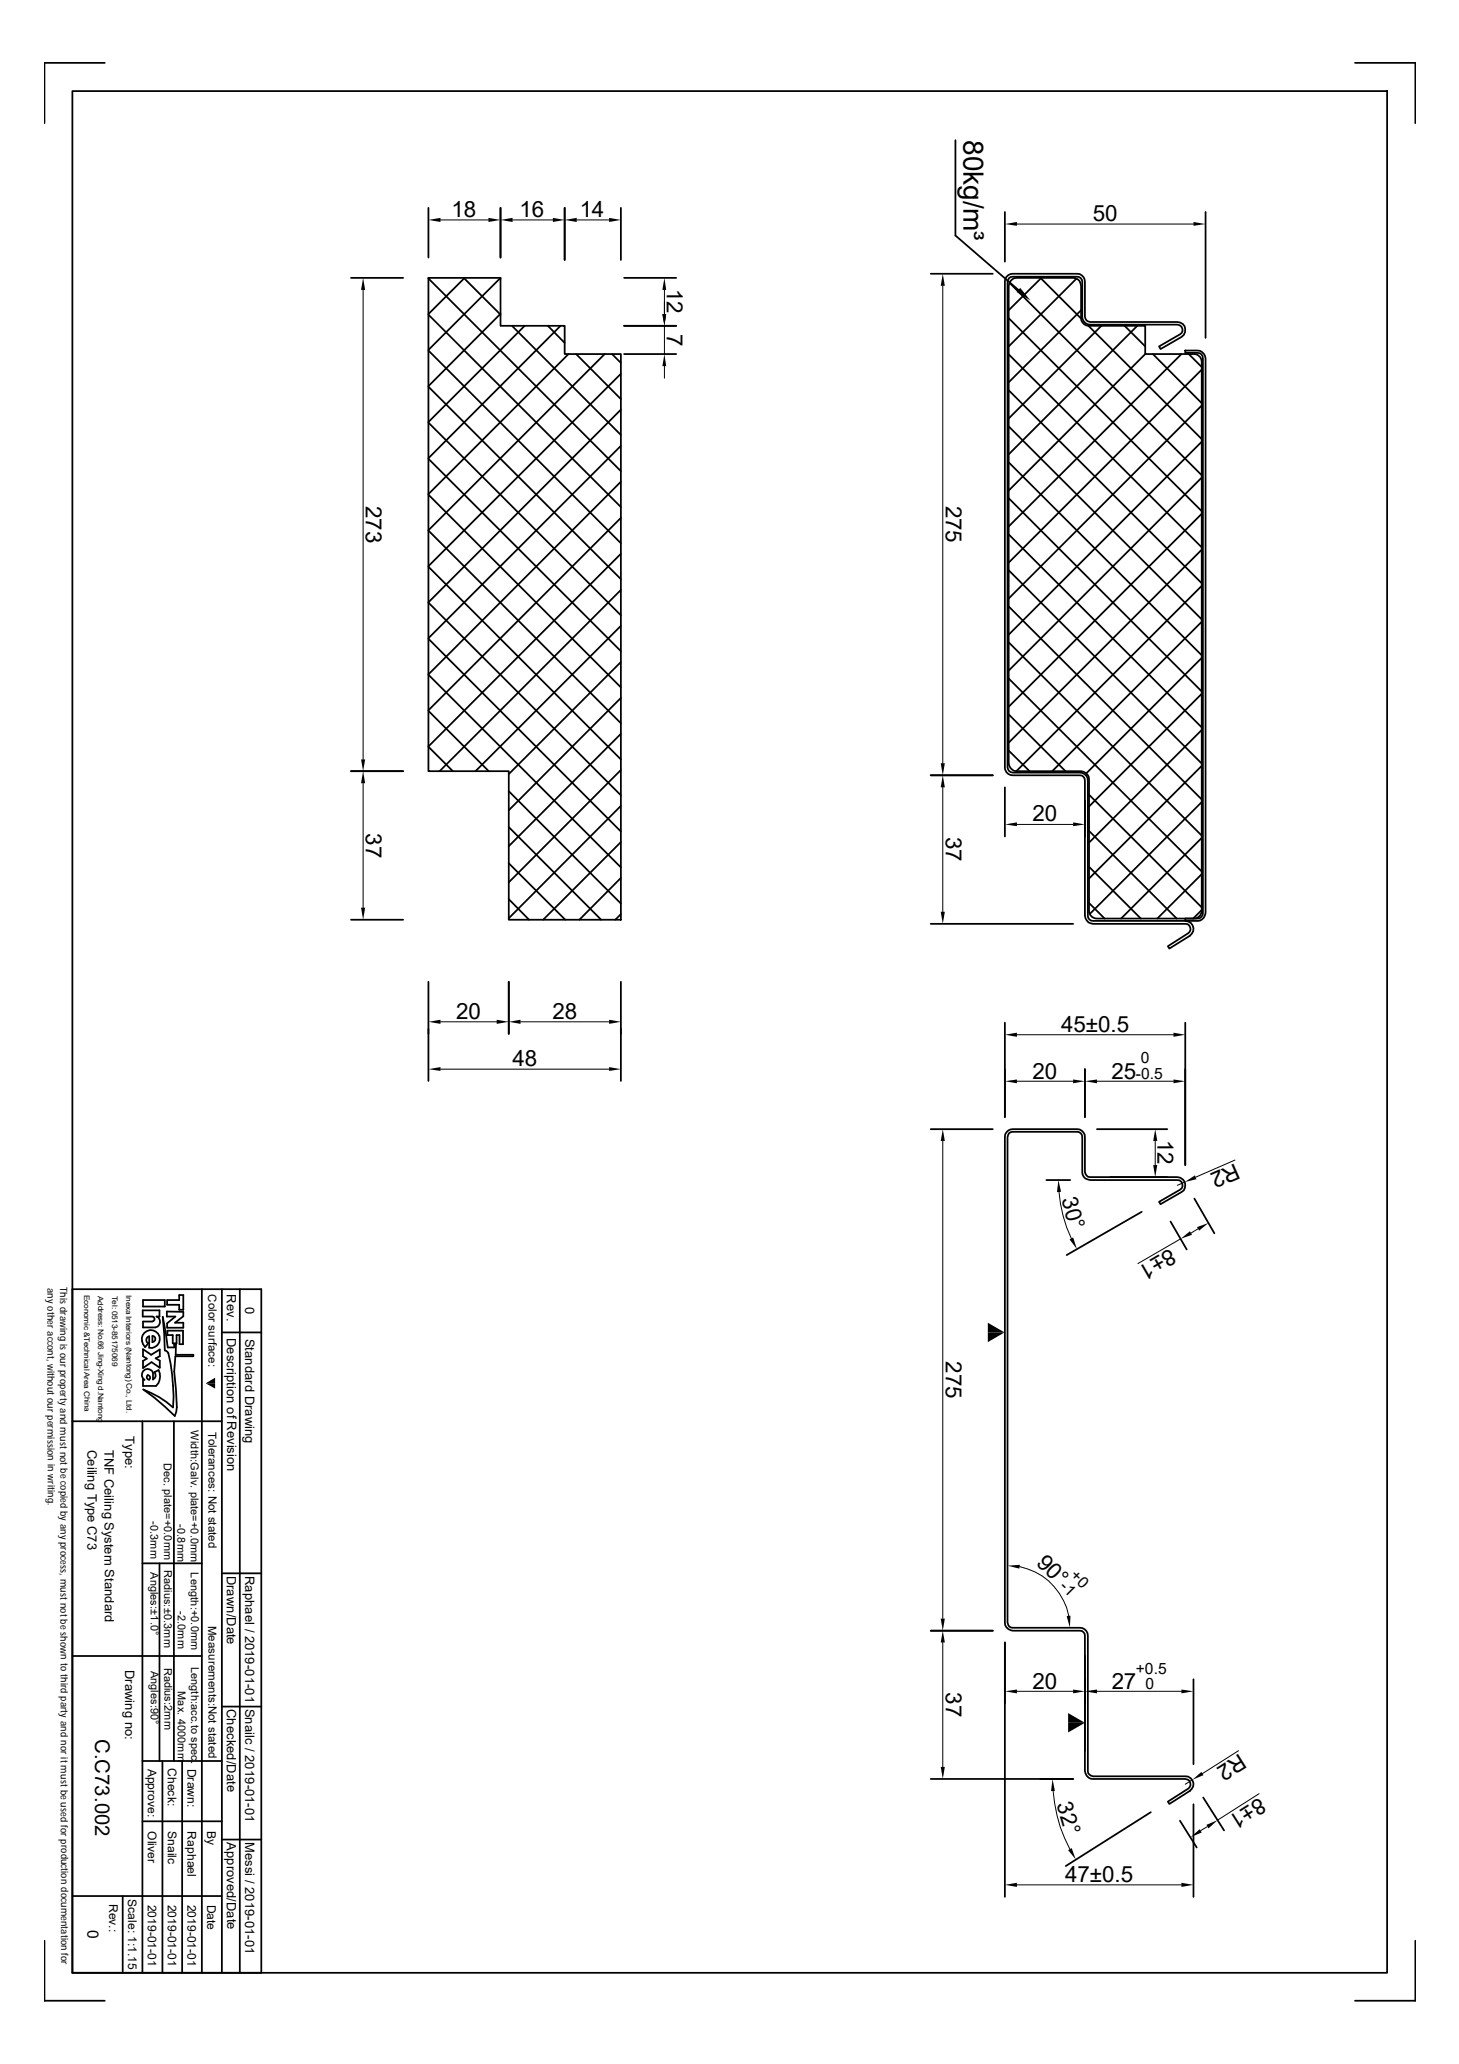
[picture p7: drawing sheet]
<svg xmlns="http://www.w3.org/2000/svg" width="210mm" height="297mm" viewBox="0 0 210 297" stroke-linecap="round" stroke-linejoin="round" font-family="sans-serif">
<g fill="none" stroke="#000" stroke-width=".25">
<path d="M10.4 13.1h189.2v270.8h-189.2zM15.1 9h-8.7v8.7M194.9 9h8.7v8.7M50.5 40h7.5M61.6 40h10.4v6.9h9.2v4.1h8.1v81.4h-16.1v-21.4h-11.6zM61.6 40h.1M61.6 29.9v7.2M66.7 40l5.3 5.3M66.8 40l-5.2 5.2M71.9 40l.1 .1M72 40l-10.4 10.4M72 29.9v7.2"/>
<path d="M81.2 29.9v7.5M89.3 29.9v7.5M89.8 40h7.5M133.9 39.4h8.9M137.5 20.2v13.7l9 7.8M144.6 30.5v7.2M144.8 39.9l.6-.5h.3h9.2a1.12 1.12 0 0 1 1.2 1.1v5.1a.8 .8 0 0 0 .7 .7h12.6a1.15 1.15 0 0 1 1.1 .9 1.15 1.15 0 0 1-.5 1.3l-3 1.7-.2-.3 3-1.8a.75 .75 0 0 0 .3-.8 .75 .75 0 0 0-.7-.6h-12.6a1.12 1.12 0 0 1-1.1-1.1v-5.1a.72 .72 0 0 0-.8-.7h-9.2a.72 .72 0 0 0-.8 .7v69.9a.8 .8 0 0 0 .8 .8h9.7a1.12 1.12 0 0 1 1.1 1.1v19.5a.73 .73 0 0 0 .8 .7h13.2a1.17 1.17 0 0 1 1.2 .9 1.17 1.17 0 0 1-.5 1.3l-3 1.8-.2-.3 2.9-1.9a.74 .74 0 0 0 .3-.8 .74 .74 0 0 0-.7-.5h-13.2a1.18 1.18 0 0 1-1.2-1.2v-19.5a.72 .72 0 0 0-.7-.7h-9.7a1.12 1.12 0 0 1-1.1-1.2v-69.9zM149.7 40l5.8 5.8M149.8 40l-4.7 4.6M173.4 30.5v18.1M61.6 40.1l27.7 27.7M61.6 45.3l27.7 27.7"/>
<path d="M61.6 50.4l27.7 27.8M61.6 55.7l27.7 27.6M72 45.2l-10.4 10.4M73.7 46.9l15.6 15.7M75.5 46.9l-13.9 13.8M78.8 46.9l2.4 2.4M80.6 46.9l-19 19M81.8 51l-20.2 20.1M82.9 51l6.4 6.4M87 51l-25.4 25.3M88.1 51l1.2 1.2M89.3 53.8l-27.7 27.7"/>
<path d="M89.3 59l-27.7 27.7M89.8 51h7.5M89.8 46.9h7.5M145.1 45.8l27.8 27.8M145.1 51l27.8 27.8M145.1 56.2l27.8 27.7M145.2 40.7l27.7 27.7M145.4 40.5l.5-.5h.4h8.1a1.12 1.12 0 0 1 1.1 1.1v4.6a1.12 1.12 0 0 0 1.2 1.2h8.1v4.1h6.9a1.12 1.12 0 0 1 1.2 1.1v78.9a1.12 1.12 0 0 1-1.2 1.2h-13.9a1.12 1.12 0 0 1-1.1-1.2v-18.8a1.18 1.18 0 0 0-1.2-1.2h-9.2a1.18 1.18 0 0 1-1.2-1.2v-68.7zM154.9 40.1l-9.8 9.8M155.5 44.6l-10.4 10.4M156.6 46.9l16.3 16.3M158.5 46.9l-13.4 13.3"/>
<path d="M161.8 46.9l3 3M163.6 46.9l-18.5 18.5M164.8 51l-19.7 19.6M165.9 51l7 7M170 51l-24.9 24.8M170.5 50.4h1.8a1.18 1.18 0 0 1 1.1 1.2v79.8a1.21 1.21 0 0 1-1.1 1.1h-1.8v-.3h1.8a.79 .79 0 0 0 .8-.8v-79.8a.74 .74 0 0 0-.8-.8h-1.8zM171 51l1.9 1.8M172.9 53.2l-27.8 27.8M172.9 58.4l-27.8 27.7M61.6 60.8l27.7 27.7M61.6 66l27.7 27.7M61.6 71.2l27.7 27.7"/>
<path d="M61.6 76.4l27.7 27.7M89.3 64.2l-27.7 27.6M89.3 69.3l-27.7 27.8M89.3 74.5l-27.7 27.7M89.3 79.7l-27.7 27.7M145.1 61.4l27.8 27.7M145.1 66.5l27.8 27.8M145.1 71.7l27.8 27.8M145.1 76.9l27.8 27.8M172.9 63.6l-27.8 27.7M172.9 68.7l-27.8 27.8M172.9 73.9l-27.8 27.8"/>
<path d="M172.9 79.1l-27.8 27.8M61.6 81.6l27.7 27.7M61.6 86.7l27.7 27.8M61.6 91.9l27.7 27.8M61.6 97.1l27.7 27.7M89.3 84.9l-26.1 26.1M89.3 90.1l-20.9 20.9M89.3 95.3l-16.1 16.1M145.1 82.1l27.8 27.8M145.1 87.3l27.8 27.7M145.1 92.4l27.8 27.9M145.1 97.6l27.8 27.8"/>
<path d="M172.9 84.3l-26.7 26.7M172.9 89.5l-21.5 21.5M172.9 94.7l-16.6 16.6M172.9 99.9l-16.2 16.2M50.5 111h7.5M61.6 102.3l8.7 8.7M61.6 107.5l3.6 3.5M73.2 113.9l16.1 16.1M73.2 119l13.3 13.4M89.3 100.4l-16.1 16.2M89.3 105.6l-16.1 16.2M89.3 110.8l-16.1 16.2"/>
<path d="M89.3 116l-16.1 16.2M133.9 111.6h8.9M144.6 113.3v7.1M145.1 102.8l8.2 8.2M145.1 108l3 3M156.1 115.2v5.2M156.7 114.4l16.2 16.2M156.7 119.6l12.6 12.6M172.9 105.1l-16.2 16.2M172.9 110.2l-16.2 16.2M172.9 115.4l-16.1 16.1M50.5 132.4h7.5"/>
<path d="M73.2 124.2l8.1 8.2M73.2 129.4l2.9 3M89.3 121.2l-11.2 11.2M89.3 126.4l-5.9 6M89.3 131.6l-.8 .8M133.9 133h20.5M156.7 124.7l7.4 7.5M156.7 129.9l2.2 2.3M172.9 120.6l-11.6 11.6M172.9 125.8l-6.4 6.4M172.9 131l-1.2 1.2M61.6 141.3v14.3"/>
<path d="M73.2 141.3v7.5M89.3 141.3v14.3M144.6 147.2v13.6M156.1 153.9v6.9M170.5 147.2v20.5M133.9 162.5h8.9M144.8 163l.2-.3 .7-.2h9.2a1.12 1.12 0 0 1 1.2 1.1v5.1a.8 .8 0 0 0 .7 .7h12.6a1.16 1.16 0 0 1 1.1 .9 1.16 1.16 0 0 1-.5 1.3l-3 1.7-.2-.3 3-1.8a.75 .75 0 0 0 .3-.8 .75 .75 0 0 0-.7-.6h-12.6a1.12 1.12 0 0 1-1.1-1.1v-5.1a.73 .73 0 0 0-.8-.7h-9.2a.73 .73 0 0 0-.8 .7v69.9a.73 .73 0 0 0 .8 .8h9.7a1.12 1.12 0 0 1 1.1 1.1v19.5a.8 .8 0 0 0 .8 .7h13.2a1.14 1.14 0 0 1 1.1 .9 1.14 1.14 0 0 1-.4 1.3l-3 1.8-.2-.3 2.9-1.9a.77 .77 0 0 0 .3-.8 .77 .77 0 0 0-.7-.6h-13.2a1.18 1.18 0 0 1-1.2-1.1v-19.5a.72 .72 0 0 0-.7-.7h-9.7a1.21 1.21 0 0 1-1.1-1.2v-69.9v-.3zM150.5 169.8h3.5M157.8 162.5h10.1M159.7 169.4h8.2M164.3 174.4l-10.8 6.2M168.4 175.8l2.3 4"/>
<path d="M171.8 172.5l2.9 5M10.4 185.5h27.2v98.4h-27.2zM20.5 188.6h2.4v.9h-.4a.82 .82 0 0 1 .5 .8 .82 .82 0 0 1-.6 .7h-1.8v-.8h1.3l.3-.3v-.2l-.1-.2h-.2h-1.4zM20.6 197.3a.82 .82 0 0 1 1.4 .3v.9a.66 .66 0 0 0 .2-1l.6-.3a1.94 1.94 0 0 1-.4 2.3h-1.8v-.9h.2a.84 .84 0 0 1-.2-1.3zM20.6 187.1h3.1v.9h-3.1zM20.6 194.2l1.2 .8 1.2-.8v1l-.6 .3 .6 .3v1l-1.2-.8-1.2 .9v-1l.5-.4-.5-.3zM20.8 191.8a1.29 1.29 0 0 1 2.1 .5 1.29 1.29 0 0 1-1.4 1.7v-1.7a.55 .55 0 0 0-.4 .5 .55 .55 0 0 0 .2 .5l-.4 .6a1.55 1.55 0 0 1-.1-2.1zM21.3 197.9l.3 .2-.1 .5-.4-.3v-.2zM21.9 192.3a.45 .45 0 0 1 .5 .4 .45 .45 0 0 1-.5 .5zM23.4 189.5l.7 4.4h1v-.4h.2v1.5h2.5v.2h-2.6l-.1 2.2 .3 5.1-.3 1.3-2.9-2.6-1.6-1.2a13.1 13.1 0 0 1 4.3 2.6 27.5 27.5 0 0 0-.7-7.9l-.5-.4zM24 188.8h2.4v.6l-1.2 1h1.2v.7h-2.4v-.7l1.2-.9h-1.2zM24 187.1h1.8v-.7h.6v2.1h-.6v-.7h-1.8z"/>
<path d="M24.1 191.5h2.2v1.9h-.5v-1.3h-.4v1.2h-.6v-1.2h-.7zM29 185.5v98.4M31.9 185.5v98.4M31.9 191.8h5.7M34.5 185.5v98.4M10.4 204.5h21.5M20.5 204.5v79.4M25 204.5v48.9M10.4 238.3h18.6M20.5 225h8.5M22.9 225v28.4M31.9 226.4h5.7"/>
<path d="M133.9 234.7h8.9M144.6 236.4v36.6M156.1 238.3v13.7M20.5 253.4h11.4M23.4 253.4v30.5M26.2 253.4v30.5M31.9 245.6h5.7M133.9 256h20.5M171.7 241.7v12.2M171.7 259.7v13.3M173.1 258.7l3 4.7M6.4 279.3v8.6h8.7"/>
<path d="M10.4 272.9h21.5M17.7 272.9v11M20.5 262.1h11.4M31.9 264.7h5.7M165.6 260.8l-12.3 7.7M169.8 262l2.4 3.9M203.6 279.3v8.6h-8.7"/>
</g>
<g fill="#000">
<path d="M61.6 31.7l1.8-.3v.5zM70.3 31.4l1.7 .3-1.7 .2zM72 31.7l1.7-.3v.5zM79.5 31.4l1.7 .3-1.7 .2zM81.2 31.7l1.8-.3v.5zM87.6 31.4l1.7 .3-1.7 .2zM144.6 32.2l1.7-.3v.6zM171.7 31.9l1.7 .3-1.7 .3zM52.2 40l.3 1.7h-.6zM95.6 51l.2 1.7h-.5zM95.3 45.2h.5l-.2 1.7zM95.6 40l.2 1.7h-.5z"/>
<path d="M135.6 39.4l.3 1.7h-.6zM146.8 41.4l1.5 1.9-2-1.3zM52.2 111l.3 1.7h-.6zM51.9 109.3h.6l-.3 1.7zM135.3 109.8h.6l-.3 1.8zM135.6 111.6l.3 1.7h-.6zM144.6 118.6l1.7-.3v.6zM154.4 118.3l1.7 .3-1.7 .3zM51.9 130.6h.6l-.3 1.8zM135.3 131.2h.6l-.3 1.8zM61.6 147.1l1.8-.3v.5zM61.6 153.9l1.8-.3v.5z"/>
<path d="M71.5 146.8l1.7 .3-1.7 .2zM73.2 147.1l1.7-.3v.5zM87.6 153.6l1.7 .3-1.7 .2zM87.6 146.8l1.7 .3-1.7 .2zM144.6 155.6l1.7-.3v.6zM144.6 148.9l1.7-.3v.6zM154.4 155.3l1.7 .3-1.7 .3zM156.1 155.6l1.7-.3v.6zM168.8 155.3l1.7 .3-1.7 .3zM168.8 148.6l1.7 .3-1.7 .3zM135.6 162.5l.3 1.7h-.6zM152.3 169.8l.4 1.7-.6 .1z"/>
<path d="M153.9 178.4l.5-.3 .5 1.7zM166.2 162.5l.3 1.7h-.6zM165.9 167.7h.6l-.3 1.7zM169.8 178.3l1.4-1.1 .3 .5zM170.4 170.1l1.5-1 .2 .6zM172.2 176.6l1.7-.6-1.4 1.1zM29.6 199.1l1.3-.8v.8zM29.6 199.1h1.3v.7zM142.1 190.4l2.4 1.4h-2.4zM142.1 191.8h2.4l-2.4 1.4zM135.3 232.9h.6l-.3 1.8zM135.6 234.7l.3 1.7h-.6z"/>
<path d="M144.9 225.3l1.8-.1-.1 .5zM153.5 232.6l.5-.1-.1 1.8zM135.3 254.3h.6l-.3 1.7zM144.6 243.4l1.7-.3v.6zM151.4 256l.4 1.8h-.6zM153.7 246.5l2.4 1.4h-2.4zM153.7 247.9h2.4l-2.4 1.4zM154.4 243.1l1.7 .3-1.7 .3zM156.1 243.4l1.7-.3v.6zM170 243.1l1.7 .3-1.7 .3zM171.5 256.1l1.3-1.1 .3 .5zM144.6 271.3l1.7-.3v.6z"/>
<path d="M153.7 266.3l.5-.3 .6 1.6zM170 271l1.7 .3-1.7 .3zM171.3 264.4l1.3-1.1 .3 .4zM173.6 262.6l1.6-.7-1.3 1.2z"/>
</g>
<g fill="none" stroke="#000" stroke-width=".14">
<path d="M63.4 31.7h6.9M73.7 31.7h5.8M83 31.7h4.6M146.3 32.2h25.4M52.2 41.7v67.6M95.6 41.7v3.5M95.6 46.9v4.1M95.6 52.7v1.7M135.6 41.1v68.7M52.2 112.7v17.9M135.6 113.3v17.9M146.3 118.6h8.1"/>
<path d="M63.4 147.1h8.1M63.4 153.9h24.2M74.9 147.1h12.7M146.3 155.6h8.1M146.3 148.9h22.5M157.8 155.6h11M135.6 164.2v68.7M152.4 171.6a19.6 19.6 0 0 0 1.7 6.7M166.2 164.2v3.5M169.8 178.3l-6.1 3.5M170.4 170.1l-1 .5M172.3 176.9l-.9 .5"/>
<path d="M177.7 166.9l-5.7 2.5M135.6 236.4v17.9M146.7 225.5a9 9 0 0 1 7.1 7M146.3 243.4h8.1M151.5 257.8a21.4 21.4 0 0 0 2.4 8.3M157.8 243.4h12.2M171.5 256.1l-1 .7M178.2 252l-5.2 3.3M181.1 258.1l-5.9 3.8M146.3 271.3h23.7M173.7 262.9l-1 .6"/>
</g>
<text font-size="4" x="138.6" y="20.1" transform="rotate(90 138.6 20.1)">80kg/m³</text>
<g font-size="3.2">
<text x="64.9" y="31.2">18</text>
<text x="74.8" y="31.2">16</text>
<text x="83.4" y="31.3">14</text>
<text x="157.2" y="31.8">50</text>
<text x="95.9" y="41.6" transform="rotate(90 95.9 41.6)">12</text>
<text x="95.9" y="48" transform="rotate(90 95.9 48)">7</text>
<text x="52.6" y="72.8" transform="rotate(90 52.6 72.8)">273</text>
<text x="136.1" y="72.8" transform="rotate(90 136.1 72.8)">275</text>
<text x="52.6" y="119.9" transform="rotate(90 52.6 119.9)">37</text>
<text x="148.5" y="118.2">20</text>
<text x="136.1" y="120.5" transform="rotate(90 136.1 120.5)">37</text>
<text x="65.6" y="146.7">20</text>
<text x="79.5" y="146.6">28</text>
<text x="152.7" y="148.5">45±0.5</text>
<text x="73.7" y="153.4">48</text>
<text x="148.5" y="155.2">20</text>
<text x="159.9" y="155.2">25</text>
<text x="166.5" y="164.1" transform="rotate(90 166.5 164.1)">12</text>
<text x="177.7" y="167.3" transform="rotate(156 177.7 167.3)">R2</text>
<text x="152.7" y="172.5" transform="rotate(75 152.7 172.5)">30°</text>
<text x="168.4" y="179.6" transform="rotate(150 168.4 179.6)">8±1</text>
<text x="136.1" y="195.9" transform="rotate(90 136.1 195.9)">275</text>
<text x="149" y="225" transform="rotate(45 149 225)">90°</text>
<text x="136.1" y="243.6" transform="rotate(90 136.1 243.6)">37</text>
<text x="148.5" y="243">20</text>
<text x="159.9" y="243.1">27</text>
<text x="178.3" y="252.3" transform="rotate(148 178.3 252.3)">R2</text>
<text x="152" y="259.7" transform="rotate(74 152 259.7)">32°</text>
<text x="181.2" y="258.6" transform="rotate(148 181.2 258.6)">8±1</text>
<text x="153.2" y="270.9">47±0.5</text>
</g>
<text font-size="2.9" x="13.7" y="250.3" transform="rotate(90 13.7 250.3)">C.C73.002</text>
<g font-size="2.2">
<text x="163.4" y="155.2">-0.5</text>
<text x="164.1" y="153">0</text>
<text x="153.9" y="226.9" transform="rotate(45 153.9 226.9)">+0</text>
<text x="152.4" y="228.4" transform="rotate(45 152.4 228.4)">-1</text>
<text x="163.4" y="240.9">+0.5</text>
<text x="164.8" y="243.1">0</text>
<text x="12.6" y="277.7" transform="rotate(90 12.6 277.7)">0</text>
</g>
<g font-size="1.9">
<text x="32.6" y="186.3" transform="rotate(90 32.6 186.3)">Rev.</text>
<text x="35.3" y="188.1" transform="rotate(90 35.3 188.1)">0</text>
<text x="32.6" y="192.6" transform="rotate(90 32.6 192.6)">Description of Revision</text>
<text x="35.3" y="192.6" transform="rotate(90 35.3 192.6)">Standard Drawing</text>
<text x="12.6" y="208.6" transform="rotate(90 12.6 208.6)">Ceiling Type C73</text>
<text x="15" y="208.6" transform="rotate(90 15 208.6)">TNF Ceiling System Standard</text>
<text x="18" y="206.7" transform="rotate(90 18 206.7)">Type:</text>
<text x="32.6" y="226.8" transform="rotate(90 32.6 226.8)">Drawn/Date</text>
<text x="35.3" y="226.8" transform="rotate(90 35.3 226.8)">Raphael / 2019-01-01</text>
<text x="18" y="240.3" transform="rotate(90 18 240.3)">Drawing no:</text>
<text x="32.6" y="245.9" transform="rotate(90 32.6 245.9)">Checked/Date</text>
<text x="35.3" y="245.9" transform="rotate(90 35.3 245.9)">Snailc / 2019-01-01</text>
<text x="32.6" y="265.1" transform="rotate(90 32.6 265.1)">Approved/Date</text>
<text x="35.3" y="265.1" transform="rotate(90 35.3 265.1)">Messi / 2019-01-01</text>
</g>
<g font-size="1.7">
<text x="30" y="186.3" transform="rotate(90 30 186.3)">Color surface:</text>
<text x="30" y="206" transform="rotate(90 30 206)">Tolerances: Not stated</text>
<text x="30" y="234" transform="rotate(90 30 234)">Measurements:Not stated</text>
<text x="21.3" y="254.5" transform="rotate(90 21.3 254.5)">Approve:</text>
<text x="24.1" y="254.5" transform="rotate(90 24.1 254.5)">Check:</text>
<text x="27" y="254.5" transform="rotate(90 27 254.5)">Drawn:</text>
<text x="21.3" y="263.6" transform="rotate(90 21.3 263.6)">Oliver</text>
<text x="24.1" y="263.6" transform="rotate(90 24.1 263.6)">Snailc</text>
<text x="27" y="263.6" transform="rotate(90 27 263.6)">Raphael</text>
<text x="29.8" y="263.6" transform="rotate(90 29.8 263.6)">By</text>
<text x="15.7" y="274" transform="rotate(90 15.7 274)">Rev.:</text>
<text x="18.4" y="273.3" transform="rotate(90 18.4 273.3)">Scale: 1:1.15</text>
<text x="21.3" y="274.1" transform="rotate(90 21.3 274.1)">2019-01-01</text>
<text x="24.1" y="274.1" transform="rotate(90 24.1 274.1)">2019-01-01</text>
<text x="27" y="274.1" transform="rotate(90 27 274.1)">2019-01-01</text>
<text x="29.8" y="274.1" transform="rotate(90 29.8 274.1)">Date</text>
</g>
<g font-size="1.6">
<text x="27.4" y="205.9" transform="rotate(90 27.4 205.9)">Width:Galv. plate=+0.0mm</text>
<text x="23.6" y="210.6" transform="rotate(90 23.6 210.6)">Dec. plate=+0.0mm</text>
<text x="21.7" y="218.9" transform="rotate(90 21.7 218.9)">-0.3mm</text>
<text x="25.6" y="219.4" transform="rotate(90 25.6 219.4)">-0.8mm</text>
<text x="21.7" y="226.3" transform="rotate(90 21.7 226.3)">Angles:±1.0°</text>
<text x="23.6" y="226" transform="rotate(90 23.6 226)">Radius:±0.3mm</text>
<text x="27.5" y="226.3" transform="rotate(90 27.5 226.3)">Length:+0.0mm</text>
<text x="25.6" y="231.8" transform="rotate(90 25.6 231.8)">-2.0mm</text>
<text x="27.5" y="239.9" transform="rotate(90 27.5 239.9)">Length:acc.to spec.</text>
<text x="21.7" y="240.5" transform="rotate(90 21.7 240.5)">Angles:90°</text>
<text x="23.6" y="240" transform="rotate(90 23.6 240)">Radius:2mm</text>
<text x="25.6" y="243.4" transform="rotate(90 25.6 243.4)">Max. 4000mm</text>
</g>
<g font-size="1.4">
<text x="6.8" y="185.3" transform="rotate(90 6.8 185.3)">any other accont, without our permission in writing.</text>
<text x="8.6" y="185.2" transform="rotate(90 8.6 185.2)">This drawing is our property and must not be copied by any process, must not be shown to third party and nor it must be used for production documentation for</text>
</g>
<g font-size="1.1">
<text x="12.1" y="186.4" transform="rotate(90 12.1 186.4)">Economic &amp;Technical Area China</text>
<text x="14.1" y="186.5" transform="rotate(90 14.1 186.5)">Address: No.66 Jing-Xing d.Nantong</text>
<text x="16.1" y="186.5" transform="rotate(90 16.1 186.5)">Tel: 0513-85175069</text>
<text x="18.2" y="186.4" transform="rotate(90 18.2 186.4)">Inexa Interiors (Nantong) Co., Ltd.</text>
</g>
</svg>
